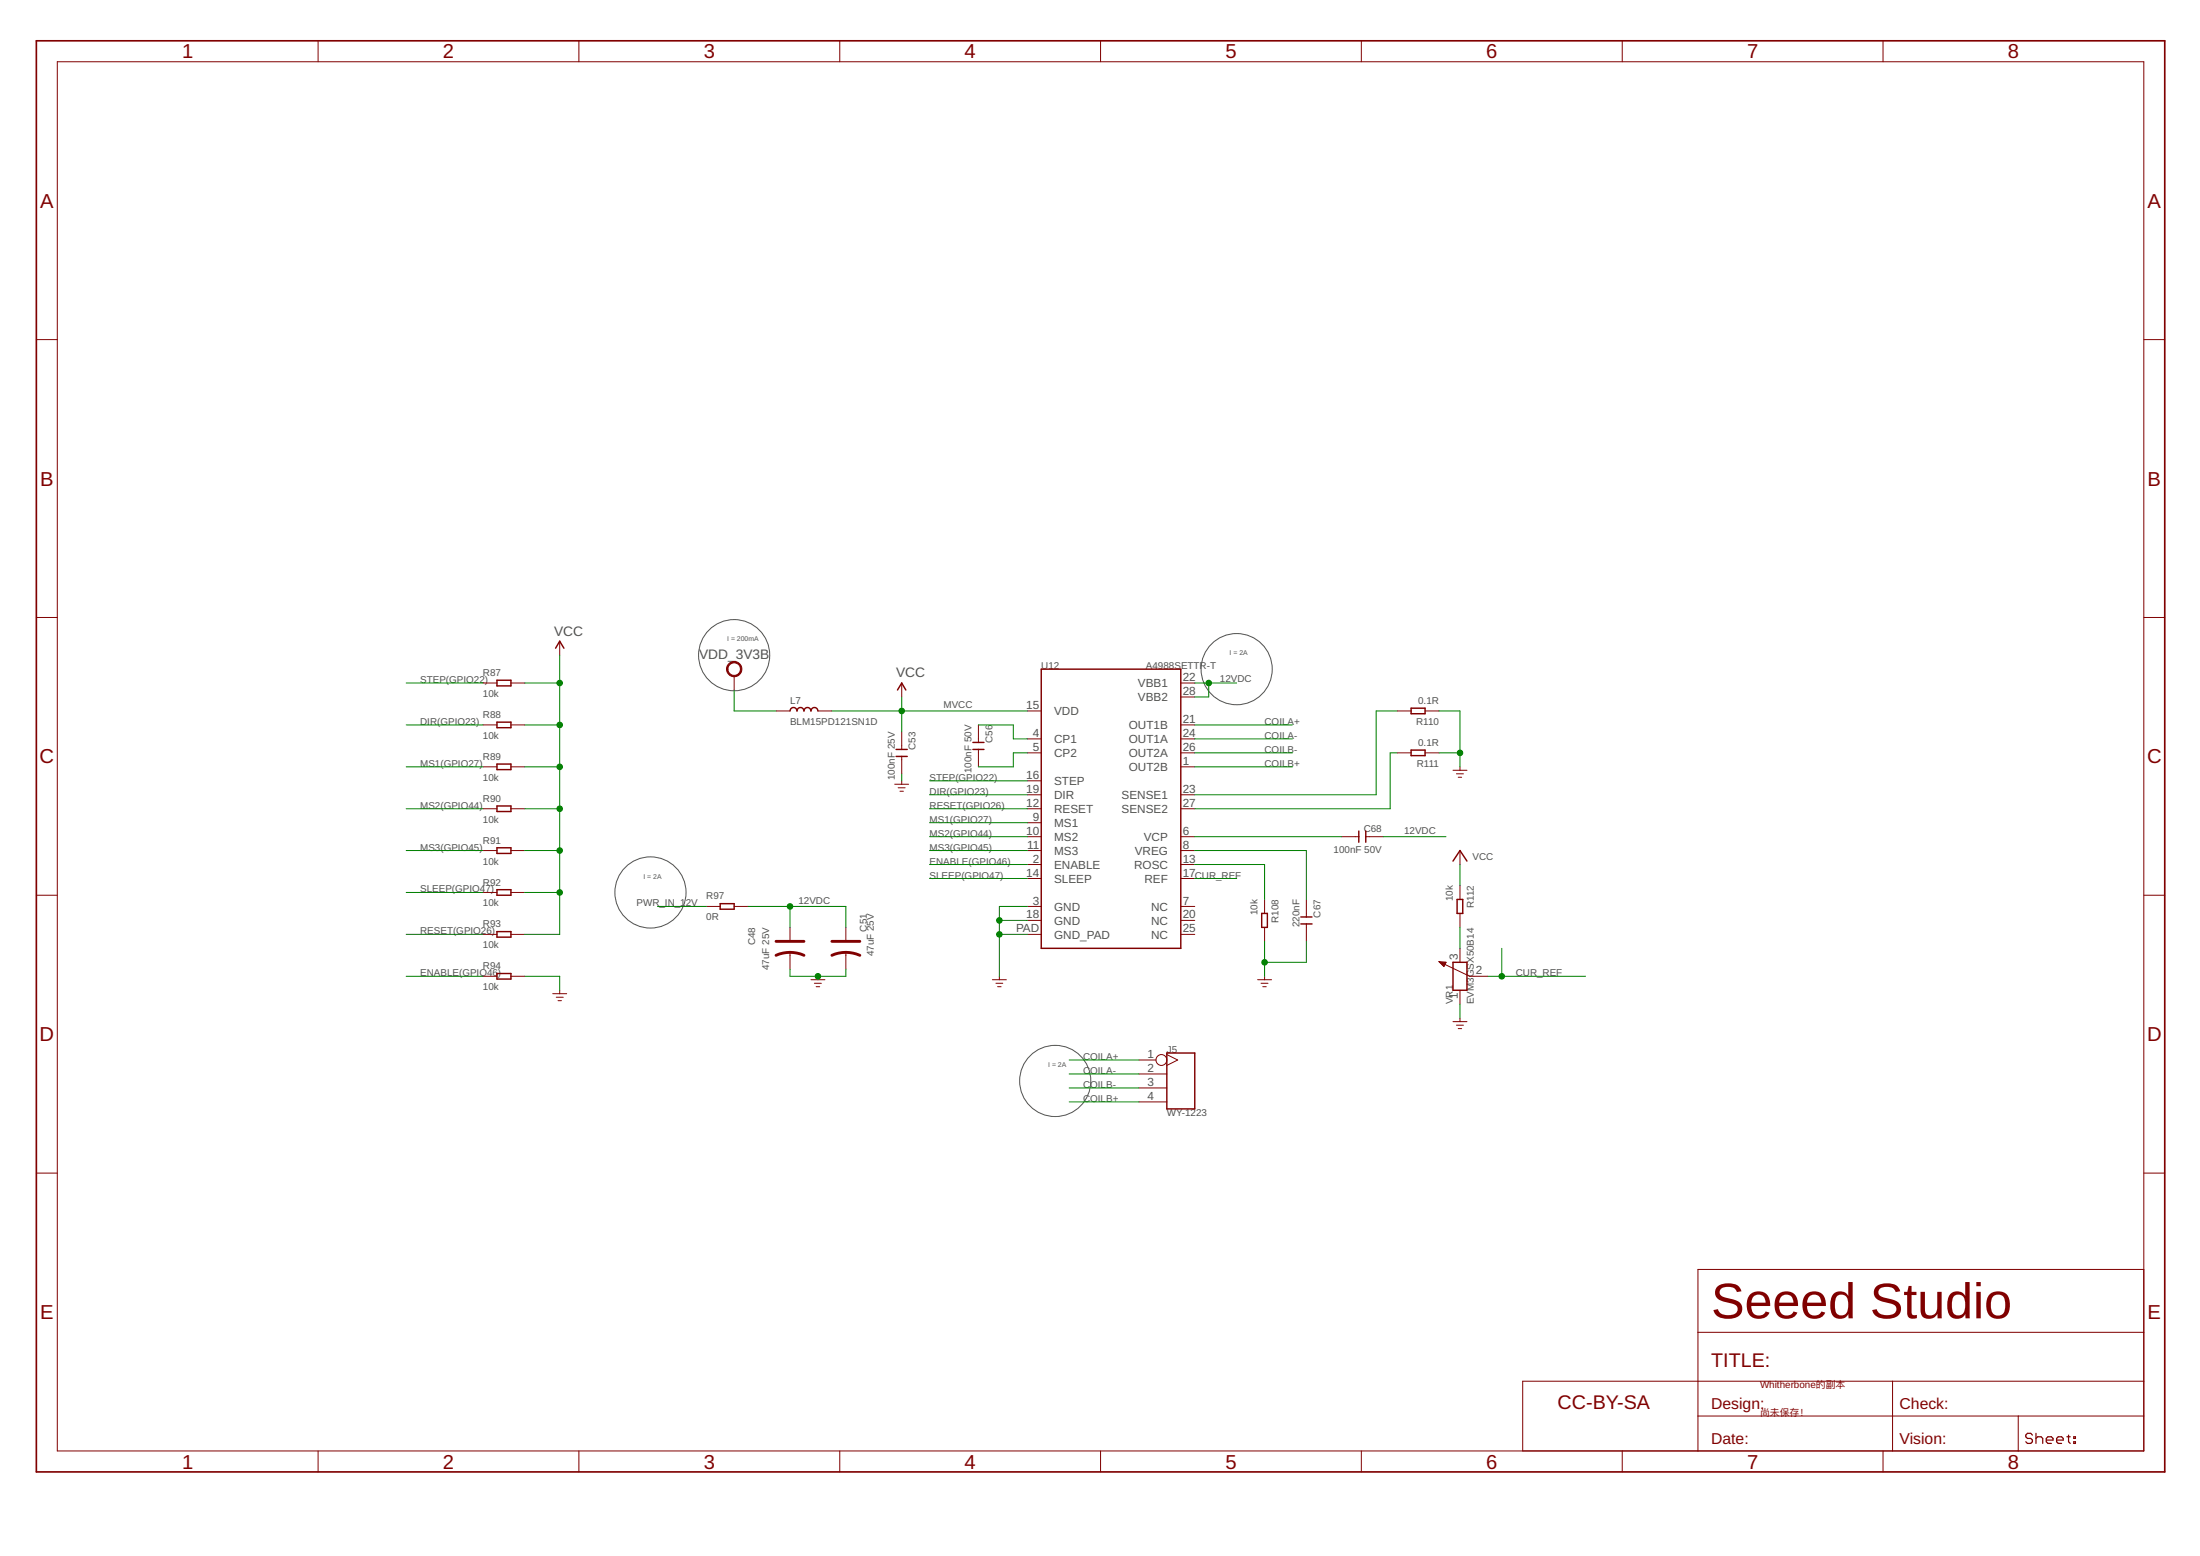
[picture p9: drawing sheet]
<svg xmlns="http://www.w3.org/2000/svg" width="420mm" height="297mm" viewBox="0 0 420 297" stroke-linecap="round" stroke-linejoin="round" font-family="sans-serif">
<g fill="none" stroke="#505050" stroke-width=".19">
<circle cx="140.2" cy="125.1" r="6.8"/>
<circle cx="236.2" cy="127.7" r="6.8"/>
<circle cx="124.2" cy="170.4" r="6.8"/>
<circle cx="201.5" cy="206.4" r="6.8"/>
</g>
<g fill="none" stroke="#800000" stroke-width=".28">
<path d="M94.9 129.9h2.7v1h-2.7zM94.9 137.9h2.7v1h-2.7zM106.1 123.7l.8-1.3 .8 1.3M150.9 135.7a.67 .67 0 0 1 .6-.6 .67 .67 0 0 1 .7 .6 .67 .67 0 0 1 .7-.6 .67 .67 0 0 1 .6 .6 .67 .67 0 0 1 .7-.6 .67 .67 0 0 1 .7 .6 .67 .67 0 0 1 .6-.6 .67 .67 0 0 1 .7 .6M171.4 131.7l.8-1.3 .8 1.3M198.9 127.7h26.6v53.3h-26.6zM269.5 135.2h2.7v1h-2.7zM94.9 145.9h2.7v1h-2.7zM94.9 153.9h2.7v1h-2.7zM171.1 143.1h2.2M171.1 144.4h2.2M185.8 141.7h2.1"/>
<path d="M185.8 143.1h2.1M259.5 158.6v2.2M260.8 158.6v2.2M269.5 143.2h2.7v1.1h-2.7zM94.9 161.8h2.7v1.1h-2.7zM94.9 169.8h2.7v1.1h-2.7zM94.9 177.8h2.7v1.1h-2.7zM137.5 172.5h2.7v1.1h-2.7zM241 174.4h1v2.6h-1zM248.4 175h2.2M248.4 176.4h2.2M277.5 164.4l1.3-2 1.4 2"/>
<path d="M278.3 171.7h1.1v2.7h-1.1zM94.9 185.8h2.7v1.1h-2.7zM277.5 183.7h2.7v5.3h-2.7zM222.8 201h5.4v10.7h-5.4z"/>
</g>
<g fill="none" stroke="#800000" stroke-width=".19">
<path d="M10.9 11.8h398.5v265.2h-398.5zM60.7 7.8v4M110.6 7.8v4M160.4 7.8v4M210.2 7.8v4M260 7.8v4M309.8 7.8v4M359.6 7.8v4M6.9 64.8h4M409.4 64.8h4M6.9 117.9h4M409.4 117.9h4"/>
<path d="M92.2 138.4h2.7M92.2 130.4h2.7M97.6 138.4h2.6M97.6 130.4h2.6M106.9 122.4v2.7M140.2 129.1v2.6M148.2 135.7h2.7M156.2 135.7h2.7M172.2 130.4v2.7M172.2 139.7v3.4M186.9 138.4v3.3M196.2 135.7h2.7"/>
<path d="M225.5 138.4h2.7M225.5 130.4h2.7M225.5 133.1h2.7M266.8 135.7h2.7M272.2 135.7h2.6M92.2 146.4h2.7M92.2 154.4h2.7M97.6 146.4h2.6M97.6 154.4h2.6M170.9 149.7h2.6M171.5 150.4h1.4M171.9 151h.6"/>
<path d="M172.2 144.4v3.3M172.2 149.1v.6M186.9 143.1v3.3M196.2 143.7h2.7M196.2 141.1h2.7M196.2 151.7h2.7M196.2 157.1h2.7M196.2 159.7h2.7M196.2 154.4h2.7M196.2 149.1h2.7M225.5 143.7h2.7M225.5 141.1h2.7"/>
<path d="M225.5 151.7h2.7M225.5 159.7h2.7M225.5 146.4h2.7M225.5 154.4h2.7M256.2 159.7h3.3M260.8 159.7h3.4M266.8 143.7h2.7M272.2 143.7h2.6M277.5 147h2.7M278.2 147.7h1.3M278.5 148.4h.6M278.8 146.4v.6"/>
<path d="M6.9 170.9h4M92.2 178.4h2.7M92.2 162.4h2.7M92.2 170.4h2.7M97.6 178.4h2.6M97.6 162.4h2.6M97.6 170.4h2.6M134.9 173h2.6M140.2 173h2.7M150.9 177v2.7M161.5 177v2.7M196.2 165h2.7"/>
<path d="M196.2 173h2.7M196.2 175.7h2.7M196.2 178.4h2.7M196.2 162.4h2.7M196.2 167.7h2.7M225.5 165h2.7M225.5 173h2.7M225.5 175.7h2.7M225.5 178.4h2.7M225.5 162.4h2.7M225.5 167.7h2.7M241.5 171.7v2.7"/>
<path d="M241.5 177v2.7M249.5 171.7v3.3M249.5 176.4v3.3M278.8 162.4v2.6M278.8 169v2.7M278.8 174.4v2.6M409.4 170.9h4M92.2 186.4h2.7M97.6 186.4h2.6M105.6 189.7h2.6M106.2 190.4h1.4M106.6 191h.6"/>
<path d="M106.9 189v.7M150.9 181.7v3.3M154.9 187h2.6M155.5 187.7h1.4M155.9 188.4h.6M156.2 186.4v.6M161.5 181.7v3.3M189.5 187h2.7M190.2 187.7h1.3M190.5 188.4h.7M190.9 186.4v.6M240.2 187h2.6"/>
<path d="M240.8 187.7h1.4M241.2 188.4h.6M241.5 186.4v.6M274.8 183.6l5.9 2.8h3.4M274.8 183.6l1.4 .1M274.8 183.6l1 .9M274.8 183.6h.1M275 183.7h1.2M275.1 183.8h1M275.2 184h.8M275.3 184.1h.7M275.5 184.2h.4"/>
<path d="M275.6 184.3h.2M275.7 184.5h.1M276.2 183.7l-.4 .8M277.5 195h2.7M278.2 195.7h1.3M278.5 196.4h.6M278.8 181v2.7M278.8 189v2.7M278.8 194.4v.6M217.5 202.4h3.3M217.5 205h5.3M217.5 207.7h5.3"/>
<path d="M217.5 210.4h5.3M222.8 201.3l2.1 1.1-2.1 1M6.9 223.9h4M409.4 223.9h4M324.3 254.3h85.1M409.4 242.3h-85.1v34.7M60.7 277v4M110.6 277v4M160.4 277v4M210.2 277v4M260 277v4M309.8 277v4"/>
<path d="M324.1 263.7h-33.3v13.3M324.3 270.3h85.1M324.3 263.7h85.1M359.6 277v4M361.4 263.7v13.3M385.4 270.3v6.7"/>
<circle cx="221.8" cy="202.4" r="1.04"/>
</g>
<path d="M139.1 126.8a1.47 1.47 0 0 1 2.4 .2 1.47 1.47 0 0 1-.9 2.2 1.47 1.47 0 0 1-1.9-1.5h.3a1.2 1.2 0 0 1 1.8-1 1.2 1.2 0 0 1 .1 2.1 1.2 1.2 0 0 1-1.9-.8v-.3h-.3l.2-.7z" fill-rule="evenodd" fill="#800000" stroke="#800000" stroke-width=".19"/>
<path d="M148.2 179.7h5.3M158.9 179.7h5.3M148.2 182.4a6.5 6.5 0 0 1 5.3 0M158.9 182.4a6.5 6.5 0 0 1 5.3 0" fill="none" stroke="#800000" stroke-width=".55"/>
<path d="M388.2 274l-.4-.4h-.6l-.3 .4v.3l.3 .3h.6l.4 .3v.3l-.4 .3h-.6l-.3-.3M388.8 273.6v1.9M388.8 274.6l.4-.3h.6l.3 .3v.9M390.8 274.9h1.3v-.3l-.3-.3h-.7l-.3 .3v.6l.3 .3h.7M392.8 274.9h1.2v-.3l-.3-.3h-.6l-.3 .3v.6l.3 .3h.6M394.7 274.3h.7M395.1 274v1.2l.3 .3M396 274.3h.4v.3h-.4zM396 275.2h.4v.3h-.4z" fill="none" stroke="#800000" stroke-width=".23"/>
<path d="M6.9 7.8h406.5v273.2h-406.5z" fill="none" stroke="#800000" stroke-width=".32"/>
<g fill="none" stroke="#008000" stroke-width=".19">
<path d="M77.6 130.4h14.6M77.6 138.4h14.6M100.2 130.4h6.7M100.2 138.4h6.7M106.9 125.1v53.3h-6.7M140.2 131.7v4h8M158.9 135.7h37.3M172.2 133.1v6.6M186.9 138.4h6.6v2.7h2.7M228.2 130.4h8M228.2 138.4h18.6M230.8 130.4v2.7h-2.6"/>
<path d="M266.8 135.7h-4v16h-34.6M274.8 135.7h4v10.7M77.6 146.4h14.6M77.6 154.4h14.6M100.2 146.4h6.7M100.2 154.4h6.7M172.2 147.7v1.4M177.5 159.7h18.7M177.5 154.4h18.7M177.5 151.7h18.7M177.5 157.1h18.7M177.5 149.1h18.7"/>
<path d="M196.2 143.7h-2.7v2.7h-6.6M228.2 143.7h18.6M228.2 159.7h28M228.2 146.4h18.6M228.2 141.1h18.6M264.2 159.7h12M266.8 143.7h-1.3v10.7h-37.3M274.8 143.7h4M77.6 178.4h14.6M77.6 162.4h14.6M77.6 170.4h14.6M100.2 162.4h6.7"/>
<path d="M100.2 170.4h6.7M125.6 173h9.3M142.9 173h18.6v4M150.9 173v4M177.5 162.4h18.7M177.5 167.7h18.7M177.5 165h18.7M190.9 175.7h5.3M190.9 178.4h5.3M196.2 173h-5.3v13.4M228.2 165h13.3v6.7M228.2 162.4h21.3v9.3"/>
<path d="M228.2 167.7h8M241.5 179.7v6.7M249.5 179.7v4h-8M278.8 165v4M278.8 177v4M77.6 186.4h14.6M100.2 186.4h6.7v2.6M150.9 185v1.4h10.6v-1.4M278.8 191.7v2.7M284.1 186.4h18.7M286.8 181v5.4M204.2 210.4h13.3"/>
<path d="M204.2 207.7h13.3M204.2 205h13.3M204.2 202.4h13.3"/>
</g>
<g fill="#008000" stroke="#008000" stroke-width=".19">
<circle cx="278.8" cy="143.7" r=".53"/>
<circle cx="190.9" cy="175.7" r=".53"/>
<circle cx="190.9" cy="178.4" r=".53"/>
<circle cx="241.5" cy="183.7" r=".53"/>
<circle cx="156.2" cy="186.4" r=".53"/>
<circle cx="230.8" cy="130.4" r=".53"/>
<circle cx="150.9" cy="173" r=".53"/>
<circle cx="172.2" cy="135.7" r=".53"/>
<circle cx="106.9" cy="146.4" r=".53"/>
<circle cx="106.9" cy="154.4" r=".53"/>
<circle cx="106.9" cy="162.4" r=".53"/>
<circle cx="106.9" cy="170.4" r=".53"/>
<circle cx="106.9" cy="130.4" r=".53"/>
<circle cx="106.9" cy="138.4" r=".53"/>
<circle cx="286.8" cy="186.4" r=".53"/>
</g>
<text font-size="9.6" fill="#800000" x="326.8" y="251.7">Seeed Studio</text>
<g font-size="3.9" fill="#800000">
<text x="34.8" y="11.1">1</text>
<text x="84.6" y="11.1">2</text>
<text x="134.4" y="11.1">3</text>
<text x="184.2" y="11.1">4</text>
<text x="234" y="11.1">5</text>
<text x="283.8" y="11.1">6</text>
<text x="333.7" y="11.1">7</text>
<text x="383.5" y="11.1">8</text>
<text x="7.7" y="39.7">A</text>
<text x="410.2" y="39.7">A</text>
<text x="7.7" y="92.7">B</text>
<text x="410.2" y="92.7">B</text>
<text x="7.6" y="145.7">C</text>
<text x="410.1" y="145.7">C</text>
<text x="7.6" y="198.8">D</text>
<text x="410.1" y="198.8">D</text>
<text x="7.7" y="251.8">E</text>
<text x="410.2" y="251.8">E</text>
<text x="34.8" y="280.3">1</text>
<text x="84.6" y="280.3">2</text>
<text x="134.4" y="280.3">3</text>
<text x="184.2" y="280.3">4</text>
<text x="234" y="280.3">5</text>
<text x="283.8" y="280.3">6</text>
<text x="333.7" y="280.3">7</text>
<text x="383.5" y="280.3">8</text>
</g>
<g font-size="3.8" fill="#800000">
<text x="326.8" y="261">TITLE:</text>
<text x="297.5" y="269">CC-BY-SA</text>
</g>
<g font-size="3" fill="#800000">
<text x="326.8" y="269">Design:</text>
<text x="362.8" y="269">Check:</text>
<text x="326.8" y="275.7">Date:</text>
<text x="362.8" y="275.7">Vision:</text>
</g>
<g font-size="2.6" fill="#505050">
<text x="105.8" y="121.3">VCC</text>
<text x="133.5" y="125.7">VDD_3V3B</text>
<text x="171.1" y="129.3">VCC</text>
</g>
<g font-size="2.2" fill="#505050">
<text x="217.3" y="131.2">VBB1</text>
<text x="225.9" y="130">22</text>
<text x="196" y="135.4">15</text>
<text x="201.3" y="136.5">VDD</text>
<text x="217.3" y="133.9">VBB2</text>
<text x="225.9" y="132.7">28</text>
<text x="197.2" y="140.7">4</text>
<text x="197.2" y="143.3">5</text>
<text x="201.3" y="141.9">CP1</text>
<text x="215.6" y="141.9">OUT1A</text>
<text x="215.6" y="139.2">OUT1B</text>
<text x="225.9" y="140.7">24</text>
<text x="225.9" y="138">21</text>
<text x="225.9" y="143.3">26</text>
<text x="196" y="148.7">16</text>
<text x="201.3" y="144.5">CP2</text>
<text x="201.3" y="149.9">STEP</text>
<text x="215.6" y="144.5">OUT2A</text>
<text x="215.6" y="147.2">OUT2B</text>
<text x="225.9" y="146">1</text>
<text x="196" y="151.3">19</text>
<text x="196" y="154">12</text>
<text x="201.3" y="152.5">DIR</text>
<text x="201.3" y="155.2">RESET</text>
<text x="214.2" y="152.5">SENSE1</text>
<text x="214.2" y="155.2">SENSE2</text>
<text x="225.9" y="151.3">23</text>
<text x="225.9" y="154">27</text>
<text x="196" y="159.3">10</text>
<text x="197.2" y="156.7">9</text>
<text x="201.3" y="157.8">MS1</text>
<text x="201.3" y="160.5">MS2</text>
<text x="218.4" y="160.5">VCP</text>
<text x="225.9" y="159.3">6</text>
<text x="196" y="167.3">14</text>
<text x="196.2" y="162">11</text>
<text x="197.2" y="164.7">2</text>
<text x="201.3" y="165.8">ENABLE</text>
<text x="201.3" y="163.2">MS3</text>
<text x="216.6" y="165.9">ROSC</text>
<text x="216.7" y="163.2">VREG</text>
<text x="225.9" y="167.3">17</text>
<text x="225.9" y="164.7">13</text>
<text x="225.9" y="162">8</text>
<text x="197.2" y="172.7">3</text>
<text x="201.3" y="173.8">GND</text>
<text x="201.3" y="168.5">SLEEP</text>
<text x="218.6" y="168.5">REF</text>
<text x="219.8" y="173.9">NC</text>
<text x="225.9" y="172.7">7</text>
<text x="194" y="178">PAD</text>
<text x="196" y="175.3">18</text>
<text x="201.3" y="176.5">GND</text>
<text x="201.3" y="179.2">GND_PAD</text>
<text x="219.8" y="176.5">NC</text>
<text x="219.8" y="179.2">NC</text>
<text x="225.9" y="175.3">20</text>
<text x="225.9" y="178">25</text>
<text x="278.4" y="183.3" transform="rotate(-90 278.4 183.3)">3</text>
<text x="281.9" y="186">2</text>
<text x="278.4" y="190.7" transform="rotate(-90 278.4 190.7)">1</text>
<text x="219.1" y="202">1</text>
<text x="219.1" y="204.7">2</text>
<text x="219.1" y="207.3">3</text>
<text x="219.1" y="210">4</text>
</g>
<g font-size="1.9" fill="#505050">
<text x="80.2" y="130.4">STEP(GPIO22)</text>
<text x="92.2" y="129.1">R87</text>
<text x="198.9" y="127.7">U12</text>
<text x="218.8" y="127.7">A4988SETTR-T</text>
<text x="233" y="130.1">12VDC</text>
<text x="92.2" y="133.1">10k</text>
<text x="92.2" y="137.1">R88</text>
<text x="150.9" y="134.4">L7</text>
<text x="180.2" y="135.2">MVCC</text>
<text x="270.8" y="134.4">0.1R</text>
<text x="80.2" y="138.4">DIR(GPIO23)</text>
<text x="92.2" y="141.1">10k</text>
<text x="150.9" y="138.4">BLM15PD121SN1D</text>
<text x="174.9" y="143.2" transform="rotate(-90 174.9 143.2)">C53</text>
<text x="189.5" y="141.8" transform="rotate(-90 189.5 141.8)">C56</text>
<text x="241.5" y="143.7">COILB-</text>
<text x="241.5" y="141.1">COILA-</text>
<text x="241.5" y="138.4">COILA+</text>
<text x="270.5" y="138.4">R110</text>
<text x="270.8" y="142.4">0.1R</text>
<text x="80.2" y="146.4">MS1(GPIO27)</text>
<text x="92.2" y="149.1">10k</text>
<text x="92.2" y="145.1">R89</text>
<text x="170.9" y="148.9" transform="rotate(-90 170.9 148.9)">100nF 25V</text>
<text x="177.5" y="149.1">STEP(GPIO22)</text>
<text x="185.5" y="147.6" transform="rotate(-90 185.5 147.6)">100nF 50V</text>
<text x="241.5" y="146.4">COILB+</text>
<text x="270.6" y="146.4">R111</text>
<text x="80.2" y="154.4">MS2(GPIO44)</text>
<text x="92.2" y="153.1">R90</text>
<text x="177.5" y="151.7">DIR(GPIO23)</text>
<text x="177.5" y="154.4">RESET(GPIO26)</text>
<text x="92.2" y="157">10k</text>
<text x="92.2" y="161">R91</text>
<text x="177.5" y="157">MS1(GPIO27)</text>
<text x="177.5" y="159.7">MS2(GPIO44)</text>
<text x="260.4" y="158.8">C68</text>
<text x="268.2" y="159.2">12VDC</text>
<text x="80.2" y="162.4">MS3(GPIO45)</text>
<text x="92.2" y="165">10k</text>
<text x="177.5" y="165">ENABLE(GPIO46)</text>
<text x="177.5" y="167.7">SLEEP(GPIO47)</text>
<text x="177.5" y="162.4">MS3(GPIO45)</text>
<text x="228.2" y="167.7">CUR_REF</text>
<text x="254.7" y="162.8">100nF 50V</text>
<text x="281.2" y="164.2">VCC</text>
<text x="80.2" y="170.4">SLEEP(GPIO47)</text>
<text x="92.2" y="173">10k</text>
<text x="92.2" y="169">R92</text>
<text x="121.6" y="173">PWR_IN_12V</text>
<text x="134.9" y="171.7">R97</text>
<text x="152.5" y="172.5">12VDC</text>
<text x="277.5" y="172.1" transform="rotate(-90 277.5 172.1)">10k</text>
<text x="281.5" y="173.4" transform="rotate(-90 281.5 173.4)">R112</text>
<text x="80.2" y="178.4">RESET(GPIO26)</text>
<text x="92.2" y="177">R93</text>
<text x="134.9" y="175.7">0R</text>
<text x="165.5" y="177.8" transform="rotate(-90 165.5 177.8)">C51</text>
<text x="240.2" y="174.7" transform="rotate(-90 240.2 174.7)">10k</text>
<text x="244.2" y="176.2" transform="rotate(-90 244.2 176.2)">R108</text>
<text x="248.2" y="177" transform="rotate(-90 248.2 177)">220nF</text>
<text x="252.2" y="175.2" transform="rotate(-90 252.2 175.2)">C67</text>
<text x="92.2" y="181">10k</text>
<text x="92.2" y="185">R94</text>
<text x="144.2" y="180.5" transform="rotate(-90 144.2 180.5)">C48</text>
<text x="146.9" y="185.2" transform="rotate(-90 146.9 185.2)">47uF 25V</text>
<text x="166.9" y="182.5" transform="rotate(-90 166.9 182.5)">47uF 25V</text>
<text x="80.2" y="186.4">ENABLE(GPIO46)</text>
<text x="92.2" y="189">10k</text>
<text x="277.5" y="191.7" transform="rotate(-90 277.5 191.7)">VR1</text>
<text x="281.5" y="191.7" transform="rotate(-90 281.5 191.7)">EVM3GSX50B14</text>
<text x="289.5" y="186.4">CUR_REF</text>
<text x="206.9" y="202.4">COILA+</text>
<text x="222.8" y="201">J5</text>
<text x="206.9" y="207.7">COILB-</text>
<text x="206.9" y="205">COILA-</text>
<text x="206.9" y="210.4">COILB+</text>
<text x="222.8" y="213">WY-1223</text>
</g>
<g font-size="1.9" fill="#800000">
<text x="336.1" y="265">Whitherbone的副本</text>
<text x="336.1" y="270.3">尚未保存！</text>
</g>
<g font-size="1.3" fill="#505050">
<text x="138.9" y="122.4">I = 200mA</text>
<text x="234.8" y="125.1">I = 2A</text>
<text x="122.9" y="167.7">I = 2A</text>
<text x="200.2" y="203.7">I = 2A</text>
</g>
</svg>
